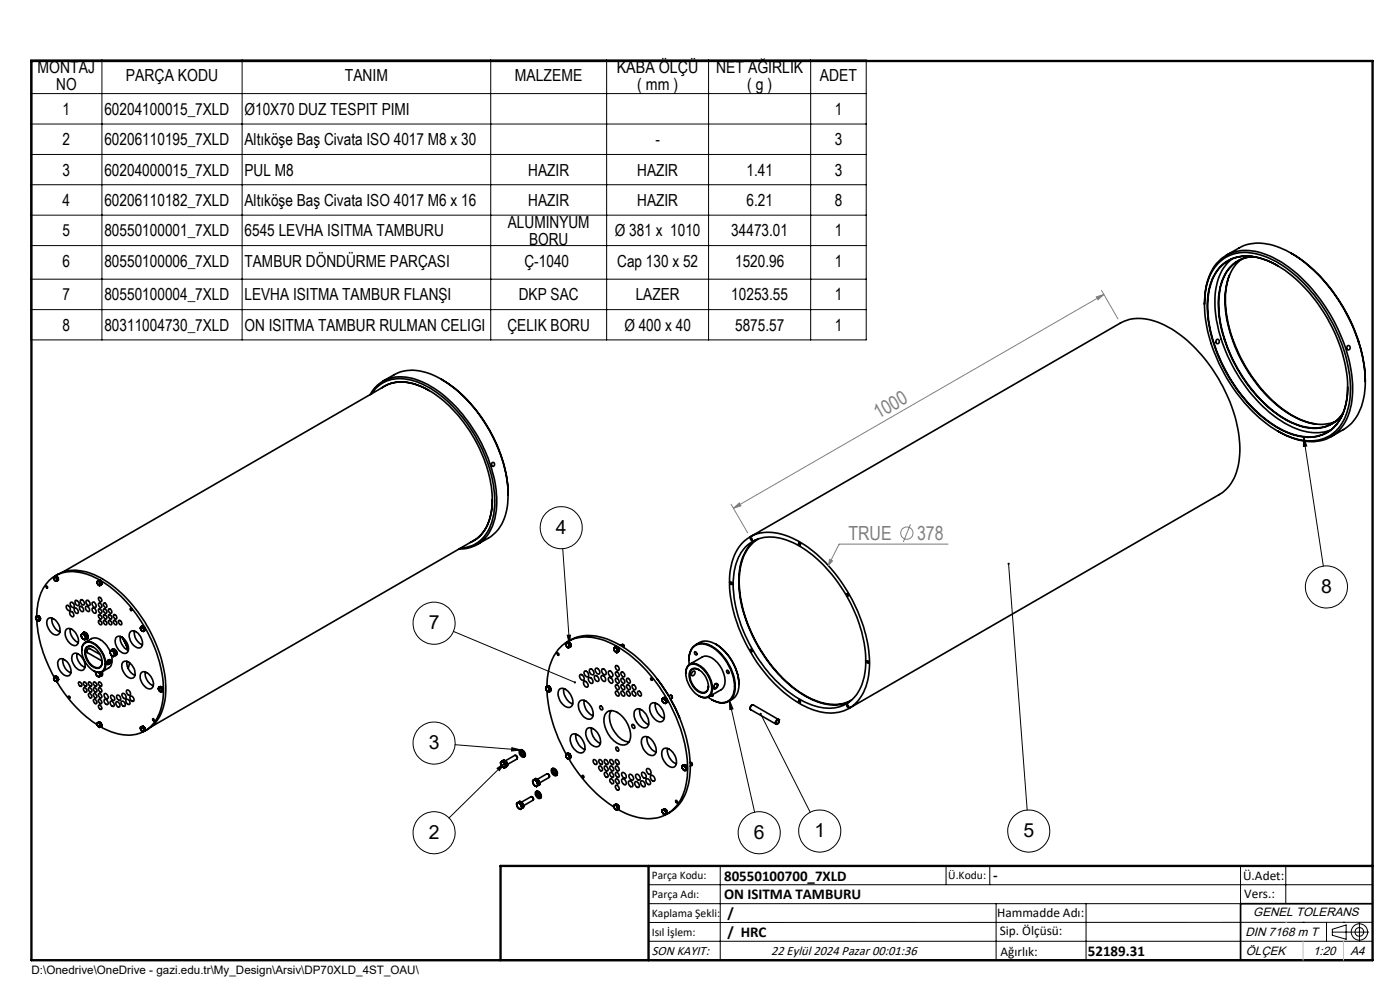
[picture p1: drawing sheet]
<svg xmlns="http://www.w3.org/2000/svg" width="297mm" height="210mm" viewBox="0 0 297 210" stroke-linecap="round" stroke-linejoin="round" font-family="sans-serif">
<g fill="none" stroke="#000" stroke-width=".35">
<path d="M258.4 55.8a8.4 8.4 0 0 1 9.1-1.7 26.1 26.1 0 0 1 12.4 10 33.1 33.1 0 0 1 6.6 18.6 11.8 11.8 0 0 1-3.5 9.1 9 9 0 0 1-9.4 .8 27.9 27.9 0 0 1-12.8-11.5 31 31 0 0 1-5.2-18.5 11.2 11.2 0 0 1 2.8-6.8zM258.7 56.7a8.4 8.4 0 0 1 9.4-1.7 26.4 26.4 0 0 1 12.6 11.1 29.5 29.5 0 0 1 5.1 18.2 9.1 9.1 0 0 1-5.1 7.9 10.9 10.9 0 0 1-9.4-1.3 33 33 0 0 1-14.7-21.3 17.3 17.3 0 0 1 .9-11zM260.1 54.1l2.7-1.5a10 10 0 0 1 9.3 .2 30.6 30.6 0 0 1 13.6 13.9 27.9 27.9 0 0 1 3.6 17.6 9.5 9.5 0 0 1-4.3 6.8l-2.6 1.5M260.8 58.3a20.6 20.6 0 0 0 1 14.4 29.6 29.6 0 0 0 13.8 16.2l1.8 .7 1.7 .3M261.3 54.9a10.9 10.9 0 0 0-3.6 9.1 32.6 32.6 0 0 0 8.5 20.4 21.4 21.4 0 0 0 11.2 7.2 8.8 8.8 0 0 0 4.9-.4M263.3 55a9.9 9.9 0 0 0-3.4 7.8 30.5 30.5 0 0 0 8.1 20.4 20.2 20.2 0 0 0 10.4 6.6 8 8 0 0 0 4.8-.4M265.6 54.4a7.4 7.4 0 0 0-6.6 5.9 21.9 21.9 0 0 0 1.6 14.1 29.9 29.9 0 0 0 12.7 15 9.6 9.6 0 0 0 9.5 .4l1.2-.9 .9-1.1M265.8 54.4a7.4 7.4 0 0 0-6.7 5.9 22.8 22.8 0 0 0 2 14.9 30.5 30.5 0 0 0 11.7 13.8 10.4 10.4 0 0 0 9.1 1.2 6.8 6.8 0 0 0 3-2.6M271 56.4a10.9 10.9 0 0 0-10-1.3 9.3 9.3 0 0 0-4.7 7.7 29.5 29.5 0 0 0 5.6 18.9 25.7 25.7 0 0 0 12.1 10.3 8.3 8.3 0 0 0 9-1.5 11.5 11.5 0 0 0 2.9-8.4M273.9 53.7a34.4 34.4 0 0 1 15.2 22l.4 2.5 .1 2.7M255.5 64.6a12.9 12.9 0 0 1 2.9-9.1 8.8 8.8 0 0 1 9.7-1.7 27.3 27.3 0 0 1 13 11.2 32 32 0 0 1 5.8 18.8 10.7 10.7 0 0 1-4.1 8.5 9.4 9.4 0 0 1-9.1 .4l-2.7-1.3M258.1 72.1a.41 .41 0 0 1 .6 .4 .41 .41 0 0 1-.7 .2z"/>
<path d="M285.9 73.4a.4 .4 0 0 1 .5 .4 .4 .4 0 0 1-.6 .2l-.1-.3zM78.5 83.7a7.3 7.3 0 0 1 8.8-3.5 22.3 22.3 0 0 1 11.9 9 30.3 30.3 0 0 1 6.2 17.6 10.1 10.1 0 0 1-3.7 8.4 7.3 7.3 0 0 1-4.3 1.2M78.8 83.5a7.4 7.4 0 0 1 9-2.7 24.2 24.2 0 0 1 12.2 10.3 27.9 27.9 0 0 1 4.9 16.8 9 9 0 0 1-4.3 7.6l-1.9 .7-1 .1M80.9 82.3a8.4 8.4 0 0 1 8.7-.2 28 28 0 0 1 12.8 14.6 20.7 20.7 0 0 1 1.4 13.6 7.5 7.5 0 0 1-4 4.8M81.2 80.8l2.4-1.3a9 9 0 0 1 8.4 .1 29.3 29.3 0 0 1 13.7 15.5 21.8 21.8 0 0 1 1.4 14.6 7.9 7.9 0 0 1-3.5 4.4l-2.4 1.4M91.1 82.9a9.6 9.6 0 0 0-9.5-1l-68.3 39.5M93.7 80.5a30.6 30.6 0 0 1 14.1 24.4M104.4 98.2a.37 .37 0 0 1 .5 .3 .37 .37 0 0 1-.6 .3zM104.4 106a10.1 10.1 0 0 1-3.3 8.3l-68.9 39.8M157.8 114.9a8.5 8.5 0 0 1 9.1-1.2 26.6 26.6 0 0 1 12.6 11.2 29.6 29.6 0 0 1 4.9 17.5 9.2 9.2 0 0 1-5.4 8.4 11.4 11.4 0 0 1-9.6-1.7 33.2 33.2 0 0 1-14.5-23.3 13.7 13.7 0 0 1 2.5-10.6zM158.2 116a7.9 7.9 0 0 1 8.6-1.5 26.2 26.2 0 0 1 13.1 12.4 25.7 25.7 0 0 1 3.4 16.7 7.6 7.6 0 0 1-6.8 6.6 15.5 15.5 0 0 1-10.9-4.9 32.1 32.1 0 0 1-10.1-20.6 12 12 0 0 1 2.7-8.7zM159.1 113.9l78.6-45.4a9.7 9.7 0 0 1 9 .3 29.8 29.8 0 0 1 13.1 14 26.1 26.1 0 0 1 2.9 15.7 8.9 8.9 0 0 1-4 6.4l-78.6 45.4"/>
<path d="M159.2 114.1h.1a.25 .25 0 0 1 .3 .2 .25 .25 0 0 1-.2 .3l-.2-.3zM160.3 114.5a10.2 10.2 0 0 0-3.6 8.8 30.5 30.5 0 0 0 7.8 19 20.1 20.1 0 0 0 10.9 7.1 8.2 8.2 0 0 0 4.7-.5M160.9 114.3a9.4 9.4 0 0 0-4.1 8 30.1 30.1 0 0 0 8.1 20.3 19.5 19.5 0 0 0 10.9 6.8 7.4 7.4 0 0 0 4.8-.9M169.5 115.1a.28 .28 0 0 1 .3 .2 .28 .28 0 0 1-.1 .3l-.2-.1zM7.6 131l.1 .4M7.7 130.8h.1M7.7 130.8l-.1 .2M7.7 131.4l.4 .3M7.8 130.8l-.2 .2M7.8 130.8l.3 .2M7.8 130.8h.2M7.8 130.7a10.3 10.3 0 0 1 3.2-8.1 8.1 8.1 0 0 1 7.9-.6 25.9 25.9 0 0 1 12.9 13.1 23.1 23.1 0 0 1 2.5 14.7 7.2 7.2 0 0 1-6.4 6.1 11.7 11.7 0 0 1-6.6-1.7"/>
<path d="M7.8 131.5a28.5 28.5 0 0 0 3.7 12.1M8 130.6l.2 .1M8 130.8l.1 .2M8.1 131.7h.2M8.1 131l.2 .5M8.1 131l.3 .3M8.3 130.7l.3 .4M8.3 130.7l.3 .5M8.3 130.7l-.3 .1M8.3 130.7l-.6 .1M8.3 131.5l-.2 .2M8.3 131.5v.2"/>
<path d="M8.4 131.3l-.1 .2M8.6 131.2l-.1 .3M8.6 131.2l-.2 .1M8.6 131.2l-.1 .4-.2 .1M9.8 124.3a.23 .23 0 0 1 .3 .2 .23 .23 0 0 1-.2 .2zM10.1 131.4a1.26 1.26 0 0 1 2 .5 2.21 2.21 0 0 1 .3 2.6 1.53 1.53 0 0 1-2-.9 2.28 2.28 0 0 1-.3-2.2zM11 131.1a3.1 3.1 0 0 0 1.7 2.9M11.4 122.7l.2 .4M11.4 122.4v.3M11.5 122.4l-.1 .3M11.5 122.4l.4 .1M11.5 122.4h-.1"/>
<path d="M11.6 123.1l.4 .2M11.7 122.3l.2 .2M11.7 122.1a8.6 8.6 0 0 1 8.9 .1 28.4 28.4 0 0 1 12.9 15.6 19.3 19.3 0 0 1 .8 13.3 7.4 7.4 0 0 1-3.6 3.9M11.7 122.3l-.2 .1M11.8 122.2h.1M11.8 122.2l-.4 .2M11.9 122.5l.2 .5M11.9 122.5l.2 .2M11.9 122.2h-.1M12 122.2l.3 .4M12 122.2l-.3 .1M12 122.2h-.2"/>
<path d="M12.1 122.7v.3M12.1 123l-.1 .3M12.1 123l.1 .2M12.2 123.2l-.2 .1M12.3 122.6l.1 .4M12.3 122.6l.1 .5-.2 .1M12.3 122.6l-.2 .1M12.5 139.9a1.46 1.46 0 0 1 2 .9l.2 .2a1.69 1.69 0 0 1-.1 2.3 2.42 2.42 0 0 1-2.4-2.5zM13.3 139.8a2.86 2.86 0 0 0 1.7 2.9M14.1 133.5a1.61 1.61 0 0 1 2.1 1.1 1.54 1.54 0 0 1-.2 2.3 2.56 2.56 0 0 1-1.9-3.4zM14.1 128.5a.62 .62 0 0 1 .7 .3 .62 .62 0 0 1-.1 .7h-.2a.82 .82 0 0 1-.4-1zM14.9 129.8a.64 .64 0 0 1 .6 .3 .64 .64 0 0 1 0 .7 .79 .79 0 0 1-.6-1z"/>
<path d="M14.9 133.3a2.86 2.86 0 0 0 1.7 3M15 127.8a.66 .66 0 0 1 .7 .3 .66 .66 0 0 1-.1 .8 .84 .84 0 0 1-.6-1.1zM15.4 138.9a1.26 1.26 0 0 1 2 .5 2.13 2.13 0 0 1 .3 2.7 1.86 1.86 0 0 1-2.2-1.5 1.81 1.81 0 0 1-.1-1.7zM15.8 129a.64 .64 0 0 1 .7 .4 .64 .64 0 0 1-.1 .7 .85 .85 0 0 1-.6-1.1zM16 127.4a.62 .62 0 0 1 .7 .3 .62 .62 0 0 1-.2 .8 .8 .8 0 0 1-.5-1.1zM16.3 138.6a2.94 2.94 0 0 0 1.7 3M16.9 128.7a.62 .62 0 0 1 .7 .3 .62 .62 0 0 1-.1 .7 .8 .8 0 0 1-.6-1zM17.1 127.3a.63 .63 0 0 1 .7 .3 .63 .63 0 0 1-.1 .7 .8 .8 0 0 1-.6-1zM17.3 135l.3 .6M17.3 134.5v.5M17.3 134.5l.4 .1M17.4 138a1.59 1.59 0 0 1 .8-1.8 1.59 1.59 0 0 1 1.9 .4 5 5 0 0 1 2.1 5.3 1.55 1.55 0 0 1-2.4 .4"/>
<path d="M17.5 134.4l.2 .2M17.5 134.4l.3-.2 .5 .4M17.5 134.4l-.2 .1M17.6 134.3a.57 .57 0 0 1 .6-.1 .57 .57 0 0 1 .3 .6 .47 .47 0 0 1-.2 .7M17.6 135.6h.5M17.6 135.6l.4 .1M17.7 134.2a.79 .79 0 0 1 .8 .4 .79 .79 0 0 1 0 .9M17.7 134.6l.4 .5M17.7 134.6l.4 .2M17.8 136.6a2.04 2.04 0 0 1 2.9 .6 4.7 4.7 0 0 1 1.4 4.6 1.52 1.52 0 0 1-2.4 .4 5 5 0 0 1-2.2-5.2zM17.9 134.3l.4 .2M18.1 134.8v.3"/>
<path d="M18.1 135.6l-.1 .1M18.1 136.2l1.3-.7a2.64 2.64 0 0 1 3.1 1.2l.9 1.5M18.1 135.1v.5M18.1 135.1l.2 .3M18.2 128.6a.65 .65 0 0 1 .7 .4 .65 .65 0 0 1-.1 .7h-.1a.8 .8 0 0 1-.5-1.1zM18.3 135.4l-.2 .2M18.3 127.4a.62 .62 0 0 1 .7 .3 .62 .62 0 0 1-.1 .8l-.1-.1a.78 .78 0 0 1-.5-1zM18.3 134.6l.2 .6M18.3 134.6l-.2 .2M18.3 134.6l.3 .6M18.4 135.4h.1M18.4 135.4l-.4 .3"/>
<path d="M18.4 137.2a1.98 1.98 0 0 1 2.5 1.2 2.61 2.61 0 0 1 .3 3.2 1.98 1.98 0 0 1-2.5-1.1 2.61 2.61 0 0 1-.3-3.3zM18.5 135.3l-.1 .1M18.6 135.2l-.3 .2M18.6 135.2l-.2 .2M19.6 129a.65 .65 0 0 1 .7 .3 .65 .65 0 0 1-.1 .8 .82 .82 0 0 1-.6-1.1zM19.6 127.8a.63 .63 0 0 1 .7 .3 .63 .63 0 0 1-.1 .8 .8 .8 0 0 1-.6-1.1zM19.9 137.3a1.15 1.15 0 0 0-1.5 0 1.15 1.15 0 0 0-.2 1.4 3.1 3.1 0 0 0 2.7 2.9 1.09 1.09 0 0 0 .8-1.2M20.6 123.7l.3 .4M20.7 123.3l.3 .1M20.7 123.3l-.1 .4M20.8 123.2l.2 .2M20.8 123.2l.3-.1 .3 .3"/>
<path d="M20.8 123.2l-.1 .1M20.9 124.1h.3M20.9 124.1l.2 .1M20.9 126.7a.54 .54 0 0 1 .6 .3 .54 .54 0 0 1-.1 .6h-.2a.71 .71 0 0 1-.3-.9zM20.9 128a.53 .53 0 0 1 .6 .2 .53 .53 0 0 1-.1 .7l-.4-.4zM20.9 129.2a.53 .53 0 0 1 .6 .3 .53 .53 0 0 1-.1 .6l-.4-.3zM20.9 130.4a.53 .53 0 0 1 .6 .3 .53 .53 0 0 1-.1 .6l-.5-.4zM20.9 131.6a.53 .53 0 0 1 .6 .3 .53 .53 0 0 1-.1 .6h-.2a.71 .71 0 0 1-.3-.9zM21 123.4l.3 .4M21 123.4l.2 .1M21.1 123.1l.3 .3M21.2 138.8l-2.2-1.3a.6 .6 0 0 0-.5 .9l3.2 1.8"/>
<path d="M21.2 123.5l.1 .3M21.2 124.1l-.1 .1M21.3 123.8l-.1 .3M21.3 123.8l.1 .2M21.4 124l-.2 .1M21.4 123.4l.2 .4M21.4 123.4l-.2 .1M21.4 123.4l.2 .5M21.6 123.9l-.1 .1M21.6 123.9l-.2 .1M21.6 123.9l-.5 .3M22 131.6a.52 .52 0 0 1 .6 .3 .52 .52 0 0 1-.1 .6h-.2a.71 .71 0 0 1-.3-.9z"/>
<path d="M22 128a.49 .49 0 0 1 .6 .2 .49 .49 0 0 1-.2 .7l-.4-.5zM22 130.4a.52 .52 0 0 1 .6 .3 .52 .52 0 0 1-.1 .6l-.5-.4zM22 129.2a.49 .49 0 0 1 .6 .3 .49 .49 0 0 1-.2 .6l-.4-.5zM23 131.6a.52 .52 0 0 1 .6 .3 .52 .52 0 0 1-.1 .6h-.1a.71 .71 0 0 1-.4-.9zM23 129.2a.49 .49 0 0 1 .6 .3 .49 .49 0 0 1-.1 .6l-.5-.5zM23 130.4a.52 .52 0 0 1 .6 .3 .52 .52 0 0 1-.1 .6l-.5-.4zM23.2 140a.54 .54 0 0 1 0 .5 .54 .54 0 0 1-.4 .4M23.3 138.2l.1 .4M23.4 138.6l.4 .5M23.5 138.1l-.1 .5M23.5 138.1h.4M23.5 138.1l-.2 .1"/>
<path d="M23.6 139a2.42 2.42 0 0 1-.6 2.7l-1.3 .8M23.7 137.9l.2 .2M23.7 137.9l.3-.2 .5 .4M23.7 137.9l-.2 .2M23.7 137.9a.76 .76 0 0 1 .9 .2 .76 .76 0 0 1 .1 .8l-.3 .2M23.8 139.1h.4M23.8 139.1l.3 .2M23.8 137.7a.78 .78 0 0 1 .9 .4 .78 .78 0 0 1-.1 .9M23.9 138.1l.3 .5M23.9 138.1l.3 .2M24.1 137.8l.3 .3M24.1 131.6a.54 .54 0 0 1 .6 .3 .54 .54 0 0 1-.1 .6 .69 .69 0 0 1-.5-.9z"/>
<path d="M24.1 130.4a.54 .54 0 0 1 .6 .3 .54 .54 0 0 1-.1 .6l-.5-.4zM24.2 138.3v.3M24.2 139.1l-.1 .2M24.2 138.6v.5M24.2 138.6l.2 .4M24.4 139l-.2 .1M24.5 138.1l.2 .6M24.5 139h.1M24.5 138.1l-.3 .2M24.5 138.1l.2 .7M24.5 139l-.4 .3M24.6 138.8l-.1 .2"/>
<path d="M24.6 135.3a1.26 1.26 0 0 1 2 .5 2.08 2.08 0 0 1 .3 2.7 1.87 1.87 0 0 1-2.2-1.5 1.81 1.81 0 0 1-.1-1.7zM24.7 138.8l-.3 .2M24.7 138.8l-.2 .2M25.2 131.6a.54 .54 0 0 1 .5 .3 .54 .54 0 0 1 0 .6 .69 .69 0 0 1-.5-.9zM25.5 135a2.95 2.95 0 0 0 1.7 3M25.9 135.2l.7 1.3 .6 1.4zM27.6 134.1a1.23 1.23 0 0 1 1.9 .5 1.93 1.93 0 0 1 .3 2.8 2.42 2.42 0 0 1-2.4-2.5zM27.7 129.1a.21 .21 0 0 1 .2 .1 .21 .21 0 0 1-.1 .3zM28.5 133.8a2.95 2.95 0 0 0 1.7 3M29.8 133.1l.1 .4M29.9 133.5l.3 .4M30 132.9l.1 .1"/>
<path d="M30 132.9l-.2 .2M30 132.9l.2-.1 .4 .2M30.1 133l.3 .3M30.1 133l-.3 .1M30.1 133l.2 .1M30.2 133.9h.2M30.3 132.8l.3 .2M30.3 133.1l.1 .2M30.4 133.3l.1 .5M30.4 133.3l.2 .3M30.5 133.8l-.3 .1M30.5 133.8l-.1 .1"/>
<path d="M30.6 133l.2 .5M30.6 133l-.3 .1M30.6 133.6l-.1 .2M30.6 133l.2 .4M30.8 133.5l-.1 .2M30.8 133.5l-.2 .1M30.8 133.5l-.4 .4M118.2 138.6a.23 .23 0 0 1 .3 .1 .23 .23 0 0 1-.1 .3zM120 136.7l.3 .5M120 136.4v.3M120.2 136.4l-.2 .3M120.2 136.4l.4 .1"/>
<path d="M120.2 136.4h-.2M120.3 137.2l.3 .2M120.4 136.3l.2 .2M120.4 136.1a9.2 9.2 0 0 1 9.2-.2 29.2 29.2 0 0 1 13.2 13.5 27.7 27.7 0 0 1 3.5 15.8 9.2 9.2 0 0 1-4.8 7.5M120.4 136.3l-.2 .1M120.4 136.2h.1M120.4 136.2l-.4 .2M120.5 136.2h-.1M120.6 136.5l.2 .5M120.6 136.5l.2 .2M120.6 136.2l.4 .4M120.6 136.2l-.2 .1"/>
<path d="M120.6 136.2h-.2M120.7 136.2l.3 .4M120.8 137l-.2 .4M120.8 137l.1 .3M120.8 136.7v.3M120.9 137.3l-.3 .1M121 136.6l.1 .4M121 136.6l.1 .6-.2 .1M121 136.6l-.2 .1M130.3 137.9l.3 .4M130.3 137.4l.4 .1M130.3 137.4v.5"/>
<path d="M130.5 137.3l.2 .2M130.5 137.3l.2-.1 .5 .3M130.5 137.3l-.2 .1M130.6 138.3l.4 .1M130.6 138.3l.2 .2M130.7 137.5l.3 .4M130.7 137.5l.3 .1M130.8 137.2l.4 .3M131 137.6v.3M131 138.4l-.2 .1M131 137.9v.5M131 137.9l.1 .3"/>
<path d="M131.1 138.2l-.1 .2M131.2 137.5l.1 .5M131.2 138.2h.1M131.2 137.5l-.2 .1M131.2 137.5l.2 .5M131.3 138.1l-.1 .1M131.4 138l-.3 .2M131.4 138l-.6 .5M131.7 136.9l.4-.2 .3 .3M132.2 136.7l.2 .3M132.4 137l-.1 .3M132.4 137v.1"/>
<path d="M132.4 137.1h.1M147.4 138.2a.46 .46 0 0 1 .3 .8 .48 .48 0 0 1-.3-.8zM147.6 136.8a3.9 3.9 0 0 1 5.1 .4 10.5 10.5 0 0 1 4 9 3.3 3.3 0 0 1-2.1 2.6M151.8 136.7a10.6 10.6 0 0 1 5 8.5M155 123.5a.24 .24 0 0 1 .3 .2 .24 .24 0 0 1-.1 .3zM159.2 137.8a.24 .24 0 0 1 .4 .1 .24 .24 0 0 1-.2 .3zM179.6 126a.24 .24 0 0 1 .4 .1 .24 .24 0 0 1-.2 .3zM11.4 143.7l.1 .5M11.5 144.2l.3 .3M11.5 143.5l.2 .1M11.5 143.5l-.1 .2M11.5 143.5l.2-.1 .5 .2"/>
<path d="M11.7 143.6l-.3 .1M11.7 143.6l.3 .4M11.7 143.6l.3 .1M11.8 144.5l.2 .1M11.9 143.5l.2 .1M12 143.7v.3M12 144l.1 .4M12 144.6a27.4 27.4 0 0 0 8.6 9.1M12 144l.2 .2M12.1 144.4l-.3 .1M12.1 144.4l-.1 .2M12.2 143.6l.2 .5"/>
<path d="M12.2 143.6l-.2 .1M12.2 144.2l-.1 .2M12.3 144.3l-.3 .3M12.4 144.1v.1M12.4 144.2l-.1 .1M12.4 144.1l-.2 .1M12.4 144.1l-.1 .2M16.7 144.7a.51 .51 0 0 1 .6 .3 .51 .51 0 0 1-.2 .6 .66 .66 0 0 1-.4-.9zM17.7 145.9a.53 .53 0 0 1 .6 .3 .53 .53 0 0 1-.1 .6 .67 .67 0 0 1-.5-.9zM17.8 144.7a.51 .51 0 0 1 .5 .3 .51 .51 0 0 1-.1 .6 .66 .66 0 0 1-.4-.9zM18.8 145.9a.51 .51 0 0 1 .6 .3 .51 .51 0 0 1-.2 .6 .66 .66 0 0 1-.4-.9zM18.8 147.1a.51 .51 0 0 1 .6 .3 .51 .51 0 0 1-.2 .7 .68 .68 0 0 1-.4-1z"/>
<path d="M18.8 144.7a.51 .51 0 0 1 .6 .3 .51 .51 0 0 1-.2 .6 .66 .66 0 0 1-.4-.9zM19.9 147.2a.53 .53 0 0 1 .5 .2 .53 .53 0 0 1 0 .7l-.5-.4zM19.9 145.9a.53 .53 0 0 1 .5 .3 .53 .53 0 0 1 0 .6h-.2a.71 .71 0 0 1-.3-.9zM19.9 148.3a.53 .53 0 0 1 .6 .4 .53 .53 0 0 1-.2 .6l-.2-.2a.58 .58 0 0 1-.2-.8zM19.9 144.7a.51 .51 0 0 1 .6 .3 .51 .51 0 0 1-.2 .6l-.2-.1a.58 .58 0 0 1-.2-.8zM20.3 142.9l.4 .5M20.3 142.5v.4zM20.6 153.7l.3 .5M20.7 153.4l-.1 .3M20.7 153.4h.3M20.7 143.4l.4 .1M20.7 143.4l.3 .2"/>
<path d="M20.8 153.2l.2 .2M20.8 153.2l.3-.1 .3 .3M20.8 153.2l-.1 .2M20.9 154.2h.3M20.9 154.2l.2 .1M20.9 145.9a.53 .53 0 0 1 .6 .3 .53 .53 0 0 1-.1 .6h-.2a.71 .71 0 0 1-.3-.9zM20.9 147.2a.53 .53 0 0 1 .6 .2 .53 .53 0 0 1-.1 .7l-.4-.4zM20.9 149.6a.51 .51 0 0 1 .6 .3 .51 .51 0 0 1-.1 .6l-.5-.4zM21 153.4l.3 .4M21 144.7a.51 .51 0 0 1 .5 .3 .51 .51 0 0 1-.2 .6l-.2-.1a.58 .58 0 0 1-.1-.8zM21 148.3a.58 .58 0 0 1 .5 .4 .58 .58 0 0 1-.1 .6l-.3-.2a.58 .58 0 0 1-.1-.8zM21 153.4l.2 .1"/>
<path d="M21 142.7l.2 .3M21.1 153.2l.3 .2M21.1 142.6l.1 .4M21.1 143.5l-.1 .1M21.2 143l-.1 .5M21.2 143l.1 .3M21.2 153.5l.1 .3M21.2 154.2l-.1 .1M21.3 153.8l-.1 .4M21.3 153.8l.1 .2M21.3 143.3l-.2 .2M21.3 143.4l-.3 .2"/>
<path d="M21.3 154.2l-.2 .1M21.4 154l-.2 .2M21.4 153.4l.2 .3M21.4 143.3h.1M21.4 153.4l-.2 .1M21.4 153.4l.1 .3M21.4 142.6l.1 .2M21.4 143.3l-.1 .1M21.5 154h.1M21.5 142.6l.1 .2M21.5 142.5a.49 .49 0 0 1 .2 .6 .49 .49 0 0 1-.4 .3M21.5 153.7l.1 .2"/>
<path d="M21.5 142.8l.1 .3M21.6 153.7v.2M21.6 154h-.1M21.6 142.8v.2M21.6 143.2l-.2 .1M21.6 153.9l-.2 .1M21.6 153.9l-.3 .3M21.6 143.1l-.3 .2M21.6 143.1l-.2 .2M21.7 142.5v.1a.52 .52 0 0 1-.2 .8M22.2 147.2a.63 .63 0 0 1 .6 .3 .63 .63 0 0 1-.1 .7 .8 .8 0 0 1-.5-1zM22.2 148.3a.74 .74 0 0 1 .6 1.2 .74 .74 0 0 1-.6-1.2z"/>
<path d="M22.9 140.1l.2-.1a.47 .47 0 0 1 .2 .6 .47 .47 0 0 1-.6 .2v-.3M22.9 140.2a.23 .23 0 0 1 .4-.1 .23 .23 0 0 1-.1 .4 .28 .28 0 0 1-.1 .3 .28 .28 0 0 1-.4-.2zM23 140l.2-.1a.59 .59 0 0 1 .2 .6 .59 .59 0 0 1-.4 .5h-.2l-.2-.3zM23.5 148.7a.66 .66 0 0 1 .6 .4 .66 .66 0 0 1-.1 .8l-.2-.1a.75 .75 0 0 1-.3-1.1zM23.5 147.5a.62 .62 0 0 1 .7 .3 .62 .62 0 0 1-.1 .8 .8 .8 0 0 1-.6-1.1zM24.7 148.9a.69 .69 0 0 1 .6 .3 .69 .69 0 0 1 0 .8 .75 .75 0 0 1-.6-1.1zM24.8 147.5a.64 .64 0 0 1 .7 .3 .64 .64 0 0 1-.1 .8 .79 .79 0 0 1-.6-1.1zM25.9 148.7a.67 .67 0 0 1 .6 .4 .67 .67 0 0 1-.1 .8 .75 .75 0 0 1-.5-1.2zM26 147.1a.65 .65 0 0 1 .6 .4 .65 .65 0 0 1-.1 .7 .85 .85 0 0 1-.5-1.1zM26.1 140.4a1.46 1.46 0 0 1 2 .9 2.04 2.04 0 0 1 .2 2.4 1.87 1.87 0 0 1-2.2-1.4 1.72 1.72 0 0 1 0-1.9zM26.8 148.4a.62 .62 0 0 1 .7 .3 .62 .62 0 0 1-.2 .7 .8 .8 0 0 1-.5-1zM26.9 146.4a.62 .62 0 0 1 .7 .3 .62 .62 0 0 1-.2 .8l-.2-.1a.82 .82 0 0 1-.3-1z"/>
<path d="M26.9 140.3a2.99 2.99 0 0 0 1.7 2.9M27.5 140.6l-.3 1.2M27.6 147.7a.62 .62 0 0 1 .7 .3 .62 .62 0 0 1-.1 .8h-.1a.83 .83 0 0 1-.5-1.1zM29.8 154.5l.2 .5M29.8 154.3v.2M30 154.2l-.2 .3M30 154.2l.3 .2M30 154.2l-.2 .1M30 142.7a1.5 1.5 0 0 1 2 .8 1.87 1.87 0 0 1 .1 2.6 2.26 2.26 0 0 1-2.3-2.1l-.1-.7zM30 155l.4 .1M30.1 154.2l.2 .2M30.1 154.2h-.1"/>
<path d="M30.2 154.1h.1M30.2 154.1l-.4 .2M30.3 154.4l.2 .4M30.3 154.4l.2 .2M30.3 154l.4 .4M30.3 154l-.2 .2M30.3 154l-.1 .1M30.4 154.1l.3 .3M30.5 154.6v.2M30.5 154.8l-.1 .3M30.5 154.8l.1 .3M30.6 155.1h-.2"/>
<path d="M30.7 154.5l.1 .4M30.7 154.4l.1 .5-.2 .2M30.7 154.4l-.2 .2M30.8 142.5a2.94 2.94 0 0 0 1.7 3M32.4 152.5a.21 .21 0 0 1 .3 .1 .21 .21 0 0 1-.1 .3zM33.6 146l.2 .5M33.7 145.8h.1M33.7 145.8l-.1 .2M33.8 146.5l.3 .2M33.8 145.8l-.2 .2M33.8 145.8l.4 .3M33.8 145.8h.2"/>
<path d="M34 145.7h.1M34 145.8l.2 .3M34.1 145.7h.2M34.1 145.7l-.4 .1M34.1 146.7h.2M34.1 145.7h.1M34.2 146.1l.1 .4M34.2 146.1l.2 .2M34.3 145.7l.3 .4M34.3 145.7l-.3 .1M34.3 145.7l.3 .4-.1 .4M34.3 146.5l-.2 .2"/>
<path d="M34.3 146.5v.2M34.4 146.3l-.1 .2M34.6 146.1l-.2 .2M34.6 146.1l-.1 .5-.2 .1M110.3 159.1a.94 .94 0 0 1 .8 1.5 .99 .99 0 0 1-.8-1.5zM110.3 159.1a.87 .87 0 0 1 1 .4 .87 .87 0 0 1-.1 1.1M110.4 159.6a.44 .44 0 0 1 .6 .1 .44 .44 0 0 1-.1 .6l-.4-.4zM110.6 159.4a.59 .59 0 0 0 .4 .8M115.8 145.9l.2 .6M115.9 145.7h.1M115.9 145.7l-.1 .2M116 146.5l.3 .2"/>
<path d="M116 145.7l-.2 .2M116 145.7l.4 .3M116 145.7h.3M116 145.6a10.9 10.9 0 0 1 4.1-9.3 9.3 9.3 0 0 1 8.9-.1 29.8 29.8 0 0 1 14.1 15.1 25 25 0 0 1 2.4 15.5 7.9 7.9 0 0 1-9.5 6.7 15.1 15.1 0 0 1-4.9-1.8M116 146.6a31.2 31.2 0 0 0 4.1 13.4M116.2 145.5l.3 .1M116.3 145.7l.1 .3M116.3 146.7h.3M116.4 146l.2 .5M116.4 146l.2 .3M116.5 145.6l.4 .5M116.5 145.6l-.2 .1"/>
<path d="M116.5 145.6l-.6 .1M116.6 146.5l-.3 .2M116.6 145.6l.3 .5M116.6 146.5v.2M116.6 146.3v.2M116.9 146.1l-.1 .4M116.9 146.1l-.3 .2M116.9 146.1l-.1 .5-.2 .1M118.7 146.2a1.67 1.67 0 0 1 2.2 1 2.13 2.13 0 0 1 .2 2.7 1.58 1.58 0 0 1-2-.9 2.44 2.44 0 0 1-.4-2.8zM119.6 146.1a3.3 3.3 0 0 0 1.9 3.2M120.2 159.9l.2 .1M120.2 159.9l-.1 .2"/>
<path d="M120.2 159.9l.2-.2 .5 .2M120.5 159.8l.3 .1M120.9 159.9l.2 .6M120.9 159.9l-.3 .2M121.2 155.9a1.67 1.67 0 0 1 2.3 .9 2.27 2.27 0 0 1 .2 2.8 1.81 1.81 0 0 1-2.2-1.2 2.31 2.31 0 0 1-.3-2.5zM122.2 155.7a3.3 3.3 0 0 0 1.9 3.3M123 148.7a1.37 1.37 0 0 1 1.9 .5 2.51 2.51 0 0 1 .6 3.2 1.91 1.91 0 0 1-2.4-1.4 2.02 2.02 0 0 1-.1-2.3zM123.1 143.1a.73 .73 0 0 1 .7 .4 .73 .73 0 0 1-.1 .8 .82 .82 0 0 1-.6-1.2zM123.9 144.6a.75 .75 0 0 1 .7 .3 .75 .75 0 0 1 0 .9 .89 .89 0 0 1-.7-1.2zM123.9 148.5a3.2 3.2 0 0 0 1.9 3.3M124.1 142.3a.75 .75 0 0 1 .7 .5 .75 .75 0 0 1-.2 .8 .86 .86 0 0 1-.5-1.3zM124.6 154.6a1.67 1.67 0 0 1 2.2 .9 2.27 2.27 0 0 1 .2 2.7 1.91 1.91 0 0 1-2.4-1.3 2.02 2.02 0 0 1 0-2.3z"/>
<path d="M124.9 143.8a.72 .72 0 0 1 .8 .4 .72 .72 0 0 1-.1 .8 .91 .91 0 0 1-.7-1.2zM125.1 141.9a.71 .71 0 0 1 .8 .4 .71 .71 0 0 1-.2 .8 .94 .94 0 0 1-.6-1.2zM125.5 154.4a3.3 3.3 0 0 0 1.9 3.3M126.2 143.4a.71 .71 0 0 1 .7 .3 .71 .71 0 0 1-.1 .9 .94 .94 0 0 1-.6-1.2zM126.4 141.8a.72 .72 0 0 1 .7 .4 .72 .72 0 0 1-.1 .8 .91 .91 0 0 1-.6-1.2zM127.3 149.8a.48 .48 0 0 1 .5 .2 .48 .48 0 0 1-.1 .6 .6 .6 0 0 1-.4-.8zM127.5 143.4a.68 .68 0 0 1 .9 .3 .68 .68 0 0 1-.2 .9 1 1 0 0 1-.7-1.2zM127.7 141.9a.71 .71 0 0 1 .8 .4 .71 .71 0 0 1-.2 .8 .88 .88 0 0 1-.6-1.2zM128.7 151.1a2.51 2.51 0 0 1 3.3 .9 5.2 5.2 0 0 1 1.5 5.2 1.73 1.73 0 0 1-2.7 .4 5.8 5.8 0 0 1-2.5-5.9zM129.1 143.7a.71 .71 0 0 1 .8 .4 .71 .71 0 0 1-.1 .8 .98 .98 0 0 1-.7-1.2zM129.1 142.4a.71 .71 0 0 1 .8 .3 .71 .71 0 0 1-.1 .9 .94 .94 0 0 1-.7-1.2zM129.6 150.7a4.8 4.8 0 0 0 1.3 5.3 3.5 3.5 0 0 0 2.6 1.4"/>
<path d="M130.6 141.2a.6 .6 0 0 1 .6 .3 .6 .6 0 0 1 0 .7 .8 .8 0 0 1-.6-1zM130.6 144a.6 .6 0 0 1 .6 .2 .6 .6 0 0 1 0 .7 .76 .76 0 0 1-.6-.9zM130.6 145.3a.58 .58 0 0 1 .6 .3 .58 .58 0 0 1 0 .7 .75 .75 0 0 1-.6-1zM130.6 146.7a.6 .6 0 0 1 .6 .3 .6 .6 0 0 1 0 .7 .76 .76 0 0 1-.6-1zM130.7 142.5a.62 .62 0 0 1 .6 .4 .62 .62 0 0 1-.1 .7 .7 .7 0 0 1-.5-1.1zM130.7 158.5a.48 .48 0 0 1 .5 .3 .48 .48 0 0 1-.1 .5 .58 .58 0 0 1-.4-.8zM131.8 146.7a.59 .59 0 0 1 .6 .3 .59 .59 0 0 1-.1 .7h-.1a.82 .82 0 0 1-.4-1zM131.8 145.3a.57 .57 0 0 1 .6 .3 .57 .57 0 0 1-.1 .7 .75 .75 0 0 1-.5-1zM131.8 144a.59 .59 0 0 1 .6 .2 .59 .59 0 0 1-.1 .7h-.1a.82 .82 0 0 1-.4-.9zM131.8 142.5a.6 .6 0 0 1 .6 .4 .6 .6 0 0 1-.1 .7h-.1a.71 .71 0 0 1-.4-1.1zM133 146.7a.6 .6 0 0 1 .6 .3 .6 .6 0 0 1-.1 .7 .76 .76 0 0 1-.5-1zM133 144a.6 .6 0 0 1 .6 .2 .6 .6 0 0 1-.1 .7 .76 .76 0 0 1-.5-.9z"/>
<path d="M133 145.3a.58 .58 0 0 1 .6 .3 .58 .58 0 0 1-.1 .7 .75 .75 0 0 1-.5-1zM134.1 153.7a.48 .48 0 0 1 .5 .2 .48 .48 0 0 1-.1 .6 .6 .6 0 0 1-.4-.8zM134.1 146.7a.59 .59 0 0 1 .7 .3 .59 .59 0 0 1-.1 .7 .76 .76 0 0 1-.6-1zM134.1 145.3a.57 .57 0 0 1 .7 .3 .57 .57 0 0 1-.1 .7 .75 .75 0 0 1-.6-1zM134.8 150.6a1.42 1.42 0 0 1 2.1 .7 2.68 2.68 0 0 1 .5 2.8 1.53 1.53 0 0 1-2.2-.7 2.39 2.39 0 0 1-.4-2.8zM135.3 146.7a.58 .58 0 0 1 .7 .3 .58 .58 0 0 1-.1 .7h-.1a.74 .74 0 0 1-.5-1zM135.7 150.4a3.3 3.3 0 0 0 1.9 3.3M136.3 156.4a1.67 1.67 0 0 1 2.3 1 2.14 2.14 0 0 1 .2 2.7 1.81 1.81 0 0 1-2.2-1.1 2.31 2.31 0 0 1-.3-2.6zM137.3 156.3a3.3 3.3 0 0 0 1.9 3.3M138.1 143.8a.28 .28 0 0 1 .3 .2 .28 .28 0 0 1-.1 .3l-.2-.2zM138.1 149.3a1.63 1.63 0 0 1 2.2 .9 2.04 2.04 0 0 1 .1 2.8 2.06 2.06 0 0 1-2.2-1.4 2.02 2.02 0 0 1-.1-2.3zM139 149.1a3.2 3.2 0 0 0 1.9 3.3"/>
<path d="M139.4 144l2.5 3.7M140.5 148.3v.5M140.5 148.8l.4 .3M140.6 148.1l.2 .1M140.6 148.1l-.1 .2M140.6 148.1l.3-.2 .4 .2M140.7 158.9a1.63 1.63 0 0 1 2.2 1 2.09 2.09 0 0 1 .1 2.8 2.27 2.27 0 0 1-2.4-1.7 1.99 1.99 0 0 1 .1-2.1zM140.8 148.2l.4 .4M140.8 148.2l-.3 .1M140.8 148.2l.3 .1M140.9 149.1l.3 .1M141 148l.3 .1"/>
<path d="M141.1 148.3l.1 .3M141.2 148.6v.4M141.2 148.6l.2 .2M141.2 149l-.3 .1M141.2 149v.2M141.3 148.2l.3 .5M141.3 148.1l.3 .6M141.3 148.1l-.2 .2M141.4 148.8l-.2 .2M141.6 148.8l-.1 .2M141.6 148.7l-.2 .1M141.6 148.7l-.2 .4-.2 .1"/>
<path d="M141.6 158.8a3.2 3.2 0 0 0 1.9 3.2M141.9 147.7l.3-.2a.4 .4 0 0 1 .4 .6l-.4 .2 2 4M142.4 147.5h.1M142.4 147.5l.2 .4M145.5 142.8a1.77 1.77 0 0 1 .9-1.9 1.77 1.77 0 0 1 2.1 .3 5.7 5.7 0 0 1 2.4 5.9 1.72 1.72 0 0 1-2.7 .5M146 141.3a2.17 2.17 0 0 1 2.9 .4 5.5 5.5 0 0 1 1.9 5.4 1.7 1.7 0 0 1-2.7 .4 5.5 5.5 0 0 1-2.4-5.8zM146.2 140a3 3 0 0 1 3-3.6 8.3 8.3 0 0 1 5.7 5 7.3 7.3 0 0 1 .6 6.4 2.85 2.85 0 0 1-4.2 .8l-.3-.2M146.2 141a3.6 3.6 0 0 1 2-4.3 5.7 5.7 0 0 1 5.2 2.6 9.4 9.4 0 0 1 2.2 7.8 2.77 2.77 0 0 1-4.3 1.4l-1.1-.6M146.3 140.9l2.7-1.5a2.45 2.45 0 0 1 2.9 .9 5.3 5.3 0 0 1 1.6 5.4l-.4 .6-2.8 1.5M146.5 142.1a1.7 1.7 0 0 1 2.5 .6 3.8 3.8 0 0 1 1.1 3.8 1.54 1.54 0 0 1-2.5-.2 3.9 3.9 0 0 1-1.2-4zM147 142.5l.2-.2a.54 .54 0 0 1 .2 .7 .54 .54 0 0 1-.6 .3l-.2-.3zM148.3 142.1a1.19 1.19 0 0 0-1.5-.1 1.19 1.19 0 0 0-.4 1.4 3.7 3.7 0 0 0 2.9 3.5 1.18 1.18 0 0 0 1-1.4"/>
<path d="M151.2 147.3a.22 .22 0 0 1 0 .4 .22 .22 0 0 1-.4-.2M151.6 145.2l.3-.2a.52 .52 0 0 1 .2 .7 .52 .52 0 0 1-.7 .2v-.2M151.7 145.2l.2-.2a.54 .54 0 0 1 .4 .5 .54 .54 0 0 1-.4 .5l-.2 .2-.3-.2v-.4zM154.2 142.2a.33 .33 0 0 1 .4 .2 .33 .33 0 0 1-.2 .4l-.3-.4zM159.2 150.5l5.4 3.1M159.8 149.5a.64 .64 0 0 0-.6 .4 .64 .64 0 0 0 0 .6M159.8 149.5a.69 .69 0 0 0-.6 1M159.8 149.5l5.4 3.1M164.8 152.9h.1a.24 .24 0 0 1 .3-.1 .24 .24 0 0 1 0 .4 .29 .29 0 0 1-.2 .4 .29 .29 0 0 1-.4-.3zM165.2 152.6a.61 .61 0 0 1 0 .7 .61 .61 0 0 1-.6 .3M165.2 152.6h.1M165.2 152.6a.63 .63 0 0 0-.6 1"/>
<path d="M169.5 148.5a.25 .25 0 0 1 .3 .2 .25 .25 0 0 1-.2 .3l-.2-.3zM179.7 149.5a.24 .24 0 0 1 .3 .2 .24 .24 0 0 1-.2 .3l-.2-.3zM183.9 140.2a.24 .24 0 0 1 .3 .1 .24 .24 0 0 1-.1 .3zM106.3 162.1l.3 .6M106.3 161.6v.5M106.3 161.6h.5M106.3 161.6l-.1 .1 .1 .4M106.5 161.4l.3 .2M106.5 161.4l.4-.2 .6 .4M106.5 161.4l-.2 .2M106.6 162.7l.5 .1M106.6 162.7l.4 .2"/>
<path d="M106.8 161.6l.4 .6M106.8 161.6l.3 .2M107 161.3l.4 .3M107.1 161.8l.1 .4M107.1 162.8l-.1 .1M107.2 162.2l-.1 .6M107.2 162.2l.2 .4M107.2 161.4l2-1.2a.54 .54 0 0 1 .5 .8l-2.1 1.2M107.4 162.6l-.3 .2M107.5 161.7l.2 .6M107.5 161.6l-.4 .2M107.5 161.6l.2 .8"/>
<path d="M107.6 162.5l-.1 .1M107.7 162.4l-.3 .2M107.7 162.4l-.7 .5M109.4 160.3l.3 .1v.4M109.6 170.9l.5 .6M109.7 170.3l-.1 .6M109.7 170.3l.5 .1M109.7 170.3l-.1 .2v.4M110 170.2l.2 .2M110 170.2l.3-.2 .3 .2M110 170.2l-.3 .1M110.1 171.5h.4"/>
<path d="M110.1 171.5l.3 .2M110.2 170.4l.4 .6M110.2 170.4l.3 .2M110.4 170.1l.4 .3M110.5 170.6l.1 .4M110.5 171.5l-.1 .2M110.6 170.2l.2 .2M110.6 171l-.1 .5M110.6 171l.2 .3M110.6 170.2l2-1.2a.48 .48 0 0 1 .5 .2 .48 .48 0 0 1 0 .5l-2 1.2M110.8 171.3l-.3 .2M110.8 170.4l-.3 .2"/>
<path d="M110.8 170.4l.3 .8M110.9 170.4l.2 .7M110.9 171.3h.1M110.9 171.3l-.5 .4M111 171.2l-.1 .1M111.1 171.2l-.3 .1M111.1 171.2l-.2 .1M112.9 169l.3 .6M113.1 166l.4 .6M113.1 165.5v.5M113.1 165.5l.5 .1M113.1 165.5l-.1 .2 .1 .3"/>
<path d="M113.3 165.3l.3 .3M113.3 165.3l.4-.2 .6 .5M113.3 165.3l-.2 .2M113.5 166.6l.4 .1M113.5 166.6l.3 .3M113.6 165.6l.4 .5M113.6 165.6l.3 .2M113.6 168a.87 .87 0 0 1 .9 .4 .87 .87 0 0 1 0 1 1.05 1.05 0 0 1-.9-1.4zM113.7 167.9a.87 .87 0 0 1 1 .4 .87 .87 0 0 1-.2 1.1M113.8 165.2l.4 .4M113.9 168.2a.5 .5 0 0 1 .5 .3 .5 .5 0 0 1-.1 .6 .61 .61 0 0 1-.4-.9zM113.9 165.8l.1 .3"/>
<path d="M113.9 166.7l-.1 .2M114 168.2l-.1 .1a.6 .6 0 0 0 .5 .7M114 166.1l-.1 .6M114 166.1l.2 .4M114 165.3l2-1.2a.54 .54 0 0 1 .5 .8l-2.1 1.2M114.2 166.5l-.3 .2M114.3 165.6l.1 .6M114.3 165.6l-.4 .2M114.3 165.6l.2 .7M114.3 166.5h.1M114.3 166.5l-.5 .4M114.4 166.4l-.1 .1"/>
<path d="M114.5 166.3l-.3 .2M114.5 166.3l-.2 .2M116.2 164.2l.4 .5M117.1 163.1a.89 .89 0 0 1 .9 .4 .89 .89 0 0 1-.1 1 1.03 1.03 0 0 1-.8-1.4zM117.1 163.1a.87 .87 0 0 1 1 .4 .87 .87 0 0 1-.1 1M117.3 163.4a.48 .48 0 0 1 .5 .2 .48 .48 0 0 1-.1 .6 .62 .62 0 0 1-.4-.8zM117.4 163.4a.59 .59 0 0 0 .4 .7M120.1 160.1v.5M120.1 160.6l.4 .4M120.4 160l-.3 .1M120.4 160l.3 .4M120.4 160l.2 .1"/>
<path d="M120.5 161h.2M120.6 160.1l.1 .3M120.7 160.4l.1 .5M120.7 161a30.2 30.2 0 0 0 9.6 10.2M120.7 160.4l.2 .2M120.8 160.9l-.3 .1M120.8 160.9l-.1 .1M120.9 160.6l-.1 .3M121.1 160.5l-.1 .3M121.1 160.5l-.2 .1M121.1 160.5l-.4 .5M123.5 164.5a.24 .24 0 0 1 .4 .1 .24 .24 0 0 1-.2 .4z"/>
<path d="M125.9 161.2a.57 .57 0 0 1 .6 .3 .57 .57 0 0 1-.1 .7 .75 .75 0 0 1-.5-1zM127.1 162.6a.6 .6 0 0 1 .6 .2 .6 .6 0 0 1-.1 .7 .76 .76 0 0 1-.5-.9zM127.1 161.1a.63 .63 0 0 1 .6 .4 .63 .63 0 0 1-.1 .7 .7 .7 0 0 1-.5-1.1zM128.2 162.6a.6 .6 0 0 1 .7 .2 .6 .6 0 0 1-.1 .7 .76 .76 0 0 1-.6-.9zM128.2 163.9a.6 .6 0 0 1 .7 .3 .6 .6 0 0 1-.1 .7 .8 .8 0 0 1-.6-1zM128.3 161.1a.69 .69 0 0 1 .6 1.1 .69 .69 0 0 1-.6-1.1zM129.4 163.9a.59 .59 0 0 1 .7 .3 .59 .59 0 0 1-.1 .7h-.1a.78 .78 0 0 1-.5-1zM129.4 162.6a.59 .59 0 0 1 .7 .2 .59 .59 0 0 1-.1 .7h-.1a.8 .8 0 0 1-.5-.9zM129.5 165.2a.6 .6 0 0 1 .6 .4 .6 .6 0 0 1-.1 .7h-.1a.7 .7 0 0 1-.4-1.1zM129.5 161.1a.61 .61 0 0 1 .6 .4 .61 .61 0 0 1-.1 .7 .7 .7 0 0 1-.5-1.1zM130.3 171.2l.3 .5M130.3 170.8v.4"/>
<path d="M130.3 170.8h.4M130.5 170.7l.2 .1M130.5 170.7l.2-.2 .5 .3M130.5 170.7l-.2 .1M130.6 171.7h.4M130.6 171.7l.2 .1M130.6 162.6a.6 .6 0 0 1 .6 .2 .6 .6 0 0 1 0 .7 .76 .76 0 0 1-.6-.9zM130.6 163.9a.6 .6 0 0 1 .6 .3 .6 .6 0 0 1 0 .7 .8 .8 0 0 1-.6-1zM130.6 166.6a.6 .6 0 0 1 .6 .3 .6 .6 0 0 1 0 .7 .8 .8 0 0 1-.6-1zM130.7 161.1a.63 .63 0 0 1 .5 .4 .63 .63 0 0 1 0 .7 .7 .7 0 0 1-.5-1.1zM130.7 165.2a.62 .62 0 0 1 .6 .4 .62 .62 0 0 1-.1 .7 .7 .7 0 0 1-.5-1.1zM130.7 170.8l.3 .5"/>
<path d="M130.7 170.8l.3 .2M130.8 170.6l.4 .2M131 171v.3M131 171.7l-.2 .1M131 171.3v.4M131 171.3l.1 .3M131.1 171.6l-.1 .1M131.2 170.9l.1 .5M131.2 170.8l-.2 .2M131.2 170.8l.2 .6M131.2 171.5l-.4 .3M131.3 171.5h-.1"/>
<path d="M131.4 171.4l-.3 .2M131.4 171.4l-.2 .1M132 165.3a.72 .72 0 0 1 .7 .3 .72 .72 0 0 1-.1 .9 .88 .88 0 0 1-.6-1.2zM132 163.9a.72 .72 0 0 1 .7 .4 .72 .72 0 0 1-.1 .8 .91 .91 0 0 1-.6-1.2zM133.4 165.7a.69 .69 0 0 1 .7 .4 .69 .69 0 0 1-.1 .8 .86 .86 0 0 1-.6-1.2zM133.5 164.3a.71 .71 0 0 1 .8 .4 .71 .71 0 0 1-.2 .8 .98 .98 0 0 1-.6-1.2zM134.7 165.9a.75 .75 0 0 1 .8 .3 .75 .75 0 0 1 0 .8 .89 .89 0 0 1-.8-1.1zM134.9 164.4a.57 .57 0 0 1 .6-.1 .57 .57 0 0 1 .3 .6 .38 .38 0 0 1-.2 .6 .38 .38 0 0 1-.5-.3l-.2-.4zM136 165.7a.72 .72 0 0 1 .7 .4 .72 .72 0 0 1-.1 .8 .88 .88 0 0 1-.6-1.2zM136.2 163.9a.71 .71 0 0 1 .7 .4 .71 .71 0 0 1-.1 .8 .98 .98 0 0 1-.6-1.2zM137.1 165.3a.75 .75 0 0 1 .7 .3 .75 .75 0 0 1 0 .8 .89 .89 0 0 1-.7-1.1zM137.2 163.1a.71 .71 0 0 1 .8 .3 .71 .71 0 0 1-.1 .9 .88 .88 0 0 1-.7-1.2z"/>
<path d="M138 164.5a.71 .71 0 0 1 .8 .4 .71 .71 0 0 1-.1 .8 .94 .94 0 0 1-.7-1.2zM140.5 172.1l.2 .5M140.5 171.8v.3M140.6 171.8l-.1 .3M140.6 171.8l.4 .1M140.6 171.8h-.1M140.7 172.6l.4 .2M140.8 171.7l.2 .2M140.8 171.7l-.2 .1M141 171.9l.3 .5M141 171.9l.3 .2M141 171.6h-.1"/>
<path d="M141.1 171.5l.4 .5M141.1 171.5l-.3 .2M141.1 171.5l-.6 .3M141.1 171.6l.4 .4M141.3 172.1v.3M141.3 172.4l-.2 .4M141.3 172.4v.3M141.3 172.7l-.2 .1M141.5 172v.5M141.5 172l.1 .6-.3 .1M141.5 172l-.2 .1M144.7 162.6l.2 .6"/>
<path d="M144.8 162.4h.2M144.8 162.4l-.1 .2M144.9 163.2l.3 .2M145 162.4l-.3 .2M145 162.4l.3 .3M145 162.4h.2M145.1 162.2l.3 .1M145.2 162.4l.1 .3M145.2 163.4h.3M145.3 162.7l.2 .5M145.3 162.7l.3 .2M145.4 162.3l.4 .5"/>
<path d="M145.4 162.3l-.2 .1M145.4 162.3l-.6 .1M145.5 162.3l.3 .5M145.5 163.2l-.3 .2M145.5 163.2v.2M145.6 162.9l-.1 .3M145.8 162.8l-.1 .4M145.8 162.8l-.1 .5-.2 .1M145.8 162.8l-.2 .1M146.4 161.8a.36 .36 0 0 1 .4 .1 .36 .36 0 0 1 0 .4l-.4 .2M146.6 161.8l.3 .4M291.2 191.7h-28v12"/>
<path d="M106.2 203.7h185"/>
<circle cx="14.7" cy="147.9" r=".22"/>
<circle cx="143.5" cy="170" r=".24"/>
</g>
<g fill="none" stroke="#808080" stroke-width=".21">
<path d="M232.6 63l1.6-.5-1.3 1.1zM233.7 61.6l3.5 6.1M234.2 62.5l-78.6 45.3M155.1 107l3.5 6M155.6 107.8l1.2-1.1 .4 .6zM176 118.7l.6 .3-.9 1zM193.1 111.2l-1.5 3.8M201.1 115.4h-23.1l-2.3 4.6"/>
<circle cx="192.4" cy="113.1" r="1.3"/>
</g>
<g fill="none" stroke="#000" stroke-width=".21">
<path d="M6.5 12.7h177.3v59.4h-177.3zM6.5 19.9h177.3M21.6 12.7v59.4M51.4 12.7v59.4M104.1 12.7v59.4M128.7 12.7v59.4M150.3 12.7v59.4M172 12.7v59.4M6.5 26.3h177.3M6.5 32.8h177.3M6.5 39.2h177.3M6.5 45.6h177.3"/>
<path d="M6.5 52.1h177.3M6.5 59.2h177.3M6.5 65.7h177.3M276.6 92.7l.6 1.9-.7 .1zM276.6 92.7l4.1 27.4M119.4 116.4l1.4 20.3M214 119.6l3.9 52.2M96.2 133.9l25.8 10.8M120.3 134.8l.7-.1-.2 2zM96.5 158l14.1 1.1M108.6 158.6l2 .5-2.1 .2zM154.7 148.5l.8 1.9-.7 .1z"/>
<path d="M154.7 148.5l5.4 23.8M161.4 151.4l10.5 20.9M105.4 163l1.7-1.2-1.2 1.7zM107.1 161.8l-11.9 11.7M137.6 187.7h153.6M137.6 191.7h153.6M137.6 199.7h153.6M152.8 183.7v20M200.7 183.7v4M210 183.7v4M211.3 191.7v12M230.4 191.7v12"/>
<path d="M263.2 183.7v20M272.8 183.7v8M276.4 195.6h.1M281.4 195.6v4.1M282.6 197.7h7.8M282.6 197.1l3-.9v3l-3-.8zM285 195.6h.1M288.4 195.8v3.8M291.2 195.6l-153.6 .1"/>
<circle cx="119.1" cy="111.9" r="4.5"/>
<circle cx="92.1" cy="132.2" r="4.5"/>
<circle cx="281.4" cy="124.5" r="4.5"/>
<circle cx="92.1" cy="157.6" r="4.5"/>
<circle cx="92.1" cy="176.6" r="4.5"/>
<circle cx="161.1" cy="176.6" r="4.5"/>
<circle cx="173.9" cy="176.3" r="4.5"/>
<circle cx="218.2" cy="176.3" r="4.5"/>
<circle cx="288.4" cy="197.7" r="1.74"/>
<circle cx="288.4" cy="197.7" r=".93"/>
</g>
<path d="M6.7 12.9h284.5v190.8h-284.5zM137.6 183.7v20M291.2 183.7h-185v20" fill="none" stroke="#000" stroke-width=".5"/>
<path d="M272.8 195.6h.1M276.4 199.7v4M285 199.7v4" fill="none" stroke="#c0c0c0" stroke-width=".21"/>
<path d="M213.8 119.4a.24 .24 0 0 0 0 .4 .24 .24 0 0 0 .4-.1 .24 .24 0 0 0-.2-.3v.2v-.2zM154.7 148.5l.8 1.9-.7 .1zM161.2 151.3a.23 .23 0 0 0 .1 .3 .23 .23 0 0 0 .3-.2 .23 .23 0 0 0-.3-.2l.1 .2zM121.8 144.6l-.1 .1a.22 .22 0 0 0 .2 .3 .22 .22 0 0 0 .3-.2l-.2-.1 .2 .1a.23 .23 0 0 0-.1-.3 .23 .23 0 0 0-.3 .1zM120.3 134.8l.7-.1-.2 2zM105.4 163l1.7-1.2-1.2 1.7zM108.6 158.6l2 .5-2.1 .2zM276.6 92.7l.6 1.9-.7 .1z" fill="#000"/>
<g fill="#808080">
<path d="M176 118.7l.6 .3-.9 1z"/>
<path d="M232.6 63l1.6-.5-1.3 1.1zM155.6 107.8l1.2-1.1 .4 .6z"/>
</g>
<g font-size="4.1" fill="#808080">
<text x="186.4" y="89" transform="rotate(-30 186.4 89)">1000</text>
<text x="180" y="114.5">TRUE</text>
<text x="194.6" y="114.5">378</text>
</g>
<g font-size="4.1">
<text x="117.9" y="113.2">4</text>
<text x="280.3" y="125.8">8</text>
<text x="91" y="133.5">7</text>
<text x="91" y="158.9">3</text>
<text x="91" y="177.9">2</text>
<text x="159.9" y="177.9">6</text>
<text x="172.8" y="177.6">1</text>
<text x="217.1" y="177.6">5</text>
</g>
<g font-size="3.5">
<text x="8" y="15.5">MONTAJ</text>
<text x="26.7" y="17.3">PARÇA KODU</text>
<text x="73.2" y="17.3">TANIM</text>
<text x="109.2" y="17.3">MALZEME</text>
<text x="130.9" y="15.5">KABA ÖLÇÜ</text>
<text x="151.9" y="15.5">NET AĞIRLIK</text>
<text x="174" y="17.3">ADET</text>
<text x="11.9" y="19">NO</text>
<text x="135.2" y="19">( mm )</text>
<text x="158.5" y="19">( g )</text>
<text x="13.3" y="24.4">1</text>
<text x="22.1" y="24.4">60204100015_7XLD</text>
<text x="51.9" y="24.4">Ø10X70 DUZ TESPIT PIMI</text>
<text x="177.1" y="24.4">1</text>
<text x="13.3" y="30.8">2</text>
<text x="22.1" y="30.8">60206110195_7XLD</text>
<text x="51.9" y="30.8">Altıköşe Baş Civata ISO 4017 M8 x 30</text>
<text x="139" y="30.8">-</text>
<text x="177.1" y="30.8">3</text>
<text x="13.3" y="37.3">3</text>
<text x="22.1" y="37.3">60204000015_7XLD</text>
<text x="51.9" y="37.3">PUL M8</text>
<text x="112.1" y="37.3">HAZIR</text>
<text x="135.2" y="37.3">HAZIR</text>
<text x="158.4" y="37.3">1.41</text>
<text x="177.1" y="37.3">3</text>
<text x="13.3" y="43.7">4</text>
<text x="22.1" y="43.7">60206110182_7XLD</text>
<text x="51.9" y="43.7">Altıköşe Baş Civata ISO 4017 M6 x 16</text>
<text x="112.1" y="43.7">HAZIR</text>
<text x="135.2" y="43.7">HAZIR</text>
<text x="158.4" y="43.7">6.21</text>
<text x="177.1" y="43.7">8</text>
<text x="13.3" y="50.2">5</text>
<text x="22.1" y="50.2">80550100001_7XLD</text>
<text x="51.9" y="50.2">6545 LEVHA ISITMA TAMBURU</text>
<text x="107.7" y="48.4">ALUMINYUM</text>
<text x="112.2" y="51.9">BORU</text>
<text x="130.5" y="50.2">Ø 381 x 1010</text>
<text x="155.1" y="50.2">34473.01</text>
<text x="177.1" y="50.2">1</text>
<text x="13.3" y="56.6">6</text>
<text x="22.1" y="56.6">80550100006_7XLD</text>
<text x="51.9" y="56.6">TAMBUR DÖNDÜRME PARÇASI</text>
<text x="111.3" y="56.6">Ç-1040</text>
<text x="130.9" y="56.6">Cap 130 x 52</text>
<text x="155.9" y="56.6">1520.96</text>
<text x="177.1" y="56.6">1</text>
<text x="13.3" y="63.7">7</text>
<text x="22.1" y="63.7">80550100004_7XLD</text>
<text x="51.9" y="63.7">LEVHA ISITMA TAMBUR FLANŞI</text>
<text x="110.1" y="63.7">DKP SAC</text>
<text x="134.9" y="63.7">LAZER</text>
<text x="155.1" y="63.7">10253.55</text>
<text x="177.1" y="63.7">1</text>
<text x="13.3" y="70.2">8</text>
<text x="22.1" y="70.2">80311004730_7XLD</text>
<text x="51.9" y="70.2">ON ISITMA TAMBUR RULMAN CELIGI</text>
<text x="107.6" y="70.2">ÇELIK BORU</text>
<text x="132.5" y="70.2">Ø 400 x 40</text>
<text x="155.9" y="70.2">5875.57</text>
<text x="177.1" y="70.2">1</text>
</g>
<g font-size="3.2">
<text x="153.6" y="186.8">80550100700_7XLD</text>
<text x="153.6" y="190.8">ON ISITMA TAMBURU</text>
<text x="210.7" y="186.6">-</text>
<text x="154.3" y="194.8">/</text>
<text x="154.3" y="198.8">/ HRC</text>
<text x="230.8" y="202.8">52189.31</text>
</g>
<g font-size="2.8">
<text x="263.7" y="186.7">Ü.Adet:</text>
<text x="263.9" y="190.5">Vers.:</text>
<text x="211.5" y="194.5">Hammadde Adı:</text>
<text x="138.3" y="202.6">SON KAYIT:</text>
<text x="163.6" y="202.6">22 Eylül 2024 Pazar 00:01:36</text>
<text x="212.1" y="198.4">Sip. Ölçüsü:</text>
<text x="212.2" y="202.7">Ağırlık:</text>
</g>
<g font-size="2.6">
<text x="265.9" y="194.4">GENEL TOLERANS</text>
<text x="264.2" y="198.5">DIN 7168 m T</text>
<text x="264.3" y="202.6">ÖLÇEK</text>
<text x="278.5" y="202.6">1:20</text>
<text x="286.5" y="202.6">A4</text>
</g>
<g font-size="2.5">
<text x="138.3" y="186.4">Parça Kodu:</text>
<text x="138.3" y="190.5">Parça Adı:</text>
<text x="201.2" y="186.5">Ü.Kodu:</text>
<text x="138.3" y="194.5">Kaplama Şekli:</text>
<text x="138.3" y="198.6">Isıl İşlem:</text>
<text x="6.7" y="206.7">D:\Onedrive\OneDrive - gazi.edu.tr\My_Design\Arsiv\DP70XLD_4ST_OAU\</text>
</g>
</svg>
